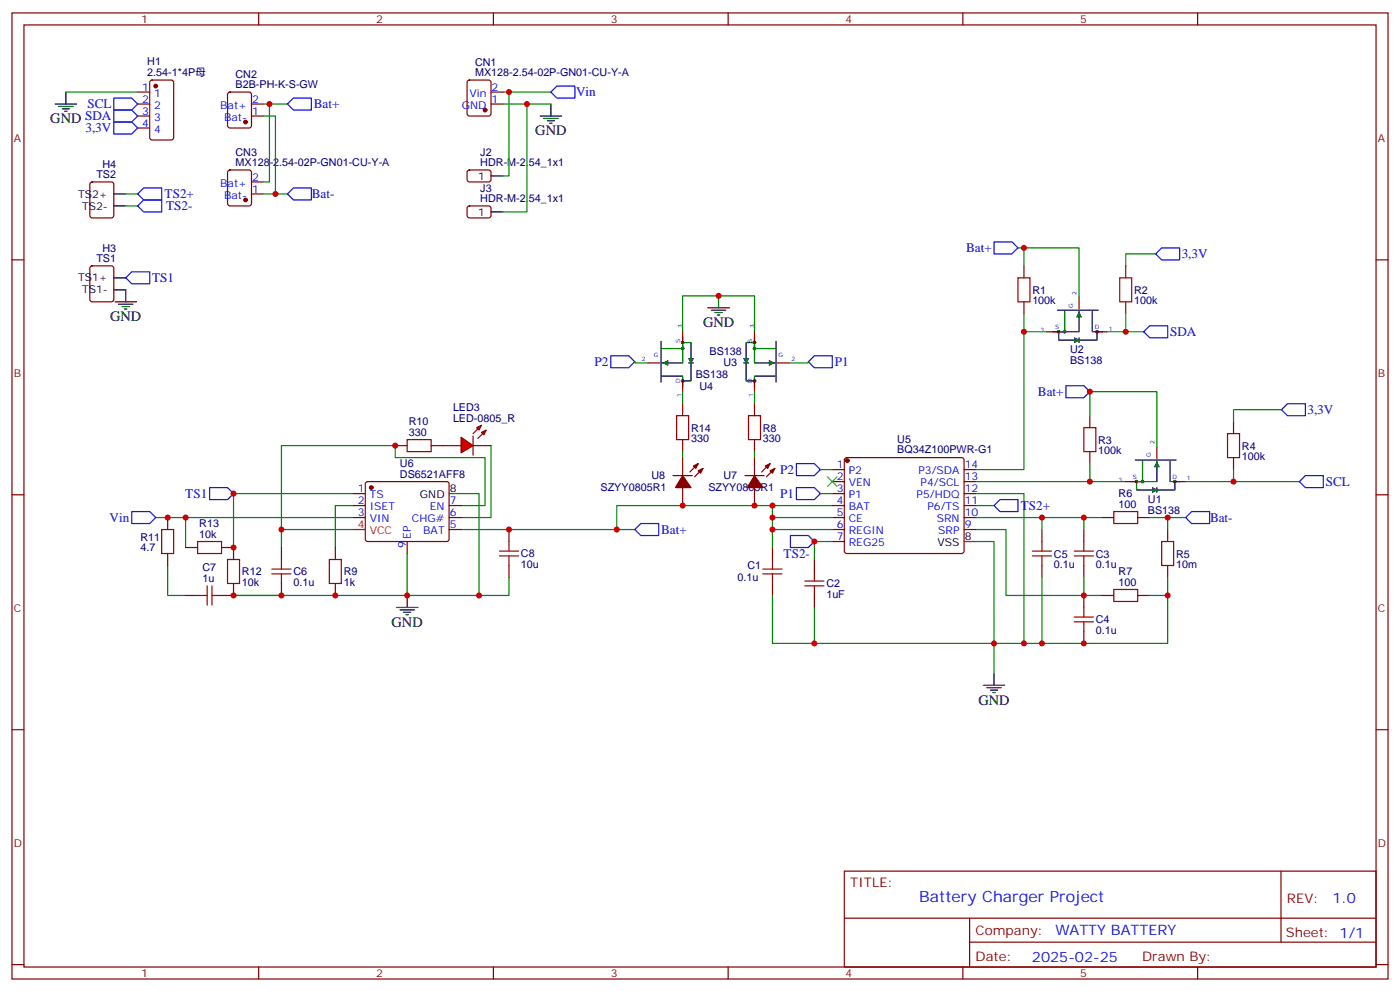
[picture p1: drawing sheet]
<svg xmlns="http://www.w3.org/2000/svg" width="412mm" height="292mm" viewBox="0 0 412 292" stroke-linecap="round" stroke-linejoin="round" font-family="sans-serif">
<g fill="none" stroke="#870000" stroke-width=".35">
<path d="M3.5 3.8h405.4v284.3h-405.4zM7.1 7.3h398.2v277.3h-398.2zM76.2 3.8v3.5M145.3 3.8v3.5M214.5 3.8v3.5M283.6 3.8v3.5M352.8 3.8v3.5M67.3 27.3l.4-.2h5.7l.6 .4 .1 9.5-.5 .6-5.9 .1-.6-.5-.1-9.4zM74.1 34.1h3.5M74.1 30.6h3.5M3.5 76.5h3.6M405.3 76.5h3.6"/>
<path d="M116.4 131.2h3.5M127 131.2h3.5M245.2 138.2h3.5M248.9 134.9l.5-.2h33.9l.5 .2 .2 .5v26.8l-.2 .5-.5 .2h-33.9l-.5-.2-.2-.5v-26.8zM284 138.2h3.5M3.5 145.6h3.6M49.4 152.3v3.6M104.1 145.3h3.5M104.1 148.8h3.5M104.1 152.3h3.5M107.8 142l.5-.3h23.3l.5 .3 .2 .5-.1 16.5-.6 .4-23.6-.1-.4-.6v-16.2zM119.9 159.4v3.5"/>
<path d="M132.3 148.8h3.5M132.3 152.3h3.5M132.3 155.9h3.5M149.9 155.9v3.5M245.2 141.7h3.5M245.2 145.3h3.5M245.2 148.8h3.5M245.2 152.3h3.5M245.2 155.9h3.5M245.2 159.4h3.5M284 141.7h3.5M284 145.3h3.5"/>
<path d="M284 148.8h3.5M284 152.3h3.5M284 155.9h3.5M344 155.9v3.5M405.3 145.6h3.6M49.4 162.9v3.5M54.7 161.1h3.5M54.7 175.3h3.5M65.3 161.1h3.5v3.6M68.8 171.7v3.6h-3.5M82.9 161.1v3.6M82.9 171.7v3.6"/>
<path d="M98.8 161.1v3.6M98.8 171.7v3.6M149.9 166.4v3.6M227.5 161.1v3.6M227.5 171.7v3.6M239.9 164.7v3.5M239.9 175.3v3.5M344 166.4v3.6M3.5 214.8h3.6M405.3 214.8h3.6M248.7 256.4h156.6v28.2h-156.6zM377.3 256.4v20.9"/>
<path d="M248.7 270.2h156.5M285.6 277.3h119.6M285.6 270.2v14.2M3.5 283.9h3.6M76.2 284.6v3.5M145.3 284.6v3.5M214.5 284.6v3.5M283.6 284.6v3.5M352.8 284.6v3.5M405.3 283.9h3.6"/>
</g>
<path d="M132.3 145.3h3.5M284 159.4h3.5M116.8 178.8h6.3M117.8 179.5h4.3M119.9 175.3v3.5M118.9 180.2h2.1M119.6 180.9h.7M292.8 198.2v3.5M289.6 201.7h6.4M290.7 202.4h4.2M291.7 203.1h2.2M292.5 203.8h.7" fill="none" stroke="#000" stroke-width=".35"/>
<g fill="none" stroke="#008700" stroke-width=".35">
<path d="M144.6 131.2v21.1h-8.8M45.9 152.3h58.2M54.7 152.3v8.8M104.1 145.3h-35.3v15.8M104.1 148.8h-5.3v12.3M104.1 155.9h-21.2v5.2M135.8 155.9h51.2M135.8 148.8h7.1v-14.1h-26.5v-3.5h-33.5v24.7M135.8 145.3h5.3v30h-21.2M245.2 148.8h-63.5v7.1M245.2 155.9h-17.7v5.2M287.5 145.3h14.1v44.1h-8.8v8.8"/>
<path d="M49.4 166.4v8.9h5.3M68.8 175.3h51.1M119.9 162.9v12.4M149.9 170v5.3h-8.8"/>
</g>
<g fill="none" stroke="#a10000" stroke-width=".35">
<path d="M119.9 129.4h7.1v3.5h-7.1zM47.6 155.9h3.6v7h-3.6zM58.2 159.4h7.1v3.5h-7.1zM149.9 159.4v2.8M342.2 159.4h3.5v7h-3.5zM58.2 175.3h2.8M61 172.4v5.7M62.4 175.3h2.9M62.4 172.4v5.7M67 164.7h3.6v7h-3.6zM80.1 168.9h5.6M80.1 167.5h5.6"/>
<path d="M82.9 164.7v2.8M82.9 168.9v2.8M97 164.7h3.5v7h-3.5zM147.1 162.2h5.7M147.1 163.6h5.7M149.9 163.6v2.8M224.7 168.9h5.7M224.7 167.5h5.7M227.5 164.7v2.8M227.5 168.9v2.8M237.1 172.4h5.6M237.1 171h5.6"/>
<path d="M239.9 168.2v2.8M239.9 172.4v2.9"/>
</g>
<g fill="#870000" stroke="#870000" stroke-width=".35">
<circle cx="249.6" cy="135.6" r=".53"/>
<circle cx="72.3" cy="35.9" r=".53"/>
<circle cx="109.4" cy="143.5" r=".53"/>
</g>
<path d="M243.8 140.3l2.8 2.9M246.6 140.3l-2.8 2.9" fill="none" stroke="#3c3" stroke-width=".35"/>
<path d="M104.1 155.9h3.5" fill="none" stroke="#f00" stroke-width=".35"/>
<g fill="#f00" stroke="#870000" stroke-width=".35">
<path d="M135.8 128.7l3.5 2.5-3.5 2.1z"/>
<path d="M139.3 128.3v5.7z"/>
</g>
<g fill="#870000" stroke="#870000" stroke-width=".35">
<path d="M139.3 127.6l1.5-1.4z"/>
<path d="M140.8 129l1.4-1.4z"/>
</g>
<g fill="#f00" stroke="#870000" stroke-width=".35">
<path d="M140.4 125.9l1.4-.7-.7 1.4z"/>
<path d="M141.8 127.3l1.4-.7-.7 1.4z"/>
</g>
<g fill="none" stroke="#870000" stroke-width=".35">
<path d="M40.6 30.6h3.5M40.6 27.1h3.5M40.6 34.1h3.5M40.6 37.7h3.5M44.3 23.8l.5-.2h5.6l.7 .4 .1 16.5-.5 .6-5.9 .1-.6-.5-.1-16.4zM137.8 23.8l.5-.2h5.6l.7 .4v9.4l-.4 .7h-5.9l-.7-.4v-9.4zM144.6 30.6h3.6M144.6 27.1h3.6M26.7 53.8l.5-.2h5.6l.7 .4v9.4l-.4 .7h-5.9l-.7-.4v-9.4zM67.3 50.2l.4-.2h5.7l.6 .5 .1 9.4-.5 .7h-5.9l-.6-.5-.1-9.4zM74.1 57.1h3.5M74.1 53.6h3.5"/>
<path d="M137.8 50.2l.5-.2 5.9 .1 .4 .6v2.4l-.7 .5-5.9-.1-.4-.7v-2.1zM26.7 78.5l.5-.3h5.6l.7 .5v9.4l-.4 .7h-5.9l-.7-.4v-9.4zM137.8 60.8l.5-.2 5.9 .1 .4 .6v2.4l-.7 .4h-5.9l-.4-.7v-2.1zM301.6 78.2v3.6M331.6 78.2v3.6M201.1 97.3v3.5M222.2 97.3v3.5M301.6 88.8v3.6M308.3 97.6h3.6M317.9 87.4v3.5M322.8 97.6h3.5M331.6 88.8v3.6"/>
<path d="M190.9 106.8h3.5M201.1 111.8v3.5M201.1 118.8v3.5M222.2 111.8v3.5M222.2 118.8v3.5M229 106.8h3.5M130.5 131.2h5.3M139.3 131.2h5.3M198.3 140h5.6M201.1 129.4v3.5M201.1 134.7v5.3M205.7 136.5l-2.5 2.4"/>
<path d="M207.1 137.9l-2.5 2.4M219.4 140h5.7M222.2 129.4v3.5M222.2 134.7v5.3M226.8 136.5l-2.4 2.4M228.2 137.9l-2.4 2.4M321 122.3v3.6M321 132.9v3.6M340.8 131.5v3.5M363.4 124.1v3.5M363.4 134.7v3.5M201.1 143.5v5.3"/>
<path d="M222.2 143.5v5.3M306.9 155.9v3.5M319.3 155.9v3.5M324.6 152.3h3.5M331.3 141.7h3.5M335.1 152.3h3.6M345.7 141.7h3.5M306.9 166.4v3.6M319.3 166.4v3.6M319.3 175.3v3.5M324.6 175.3h3.5M335.1 175.3h3.6"/>
<path d="M319.3 185.8v3.6"/>
</g>
<path d="M317.9 91.7l.8 1.7h-1.7zM195.1 106.8l1.7-.9v1.8zM202.7 105.4h1.7l-.8 1.8zM218.9 105.4h1.8l-.9 1.8zM226.5 105.9l1.7 .9-1.7 .9zM316.4 99.2l1.8 .9-1.8 .9zM340.8 135.7l.9 1.8h-1.8zM339.4 143.3l1.7 .9-1.7 .9z" fill="#000"/>
<g fill="none" stroke="#000" stroke-width=".35">
<path d="M16.2 30.6h6.4M17.3 31.3h4.2M18.3 32h2.2M19 32.7h.8M19.4 27.1v3.5M159.1 34.1h6.4M160.2 34.9h4.2M161.2 35.6h2.1M161.9 36.3h.7M162.3 30.6v3.5M33.5 57.1h3.5M144.6 51.8h3.6"/>
<path d="M33.5 60.6h3.5M144.6 62.4h3.6M33.5 81.8h3.5M33.5 85.3h3.5v3.5M33.9 88.8h6.3M34.9 89.5h4.3M36 90.2h2.1M36.7 90.9h.7M201.1 99.1v3.5h-6M208.5 90.6h6.3M209.5 91.3h4.3M210.6 92h2.1"/>
<path d="M211.3 92.7h.7M211.7 87.1v3.5M222.2 99.1v3.5h6M311.5 91.3h12M313.6 91.7v5.9h-3.5M317.9 91.7v5.9h-5.3M317.9 99.4v1.4M321.7 91.7v5.9h3.2M323.1 97.6v2.5h-11.2v-2.1M194.7 100.5v12M195.1 110.7h6v3.2M201.1 101.5v5.3h-6"/>
<path d="M201.4 100.8h2.2v11.3h-2.5M202.8 106.8h1.5M219.1 106.8h1.4M221.9 100.8h-2.1v11.3h2.4M222.2 101.5v5.3h6M228.2 110.7h-6v3.2M228.6 100.5v12M334.4 135.4h12M336.5 135.7v6h-3.5M340.8 135.7v6h-5.3M344.7 135.7v6h3.1M340.8 143.5v1.4"/>
<path d="M346.1 141.7v2.5h-11.3v-2.1"/>
<circle cx="311.9" cy="97.6" r=".35"/>
<circle cx="313.6" cy="97.6" r=".35"/>
<circle cx="323.1" cy="97.6" r=".35"/>
<circle cx="201.1" cy="112.1" r=".35"/>
<circle cx="201.1" cy="100.8" r=".35"/>
<circle cx="201.1" cy="102.6" r=".35"/>
<circle cx="222.3" cy="112.1" r=".35"/>
<circle cx="222.3" cy="102.6" r=".35"/>
<circle cx="222.3" cy="100.8" r=".35"/>
<circle cx="334.8" cy="141.7" r=".35"/>
<circle cx="336.6" cy="141.7" r=".35"/>
<circle cx="346.1" cy="141.7" r=".35"/>
</g>
<g fill="none" stroke="#a10000" stroke-width=".35">
<path d="M299.9 81.8h3.5v7h-3.5zM329.8 81.8h3.6v7h-3.6zM199.3 122.3h3.5v7.1h-3.5zM220.5 122.3h3.5v7.1h-3.5zM319.3 125.9h3.5v7h-3.5zM361.6 127.6h3.5v7.1h-3.5zM306.9 159.4v2.8M319.3 159.4v2.8M328.1 150.6h7v3.5h-7zM304.1 163.6h5.6M304.1 162.2h5.6M306.9 163.6v2.8"/>
<path d="M316.4 163.6h5.7M316.4 162.2h5.7M319.3 163.6v2.8M319.3 178.8v2.8M328.1 173.5h7v3.5h-7zM316.4 183h5.7M316.4 181.6h5.7M319.3 183v2.8"/>
</g>
<g fill="none" stroke="#008700" stroke-width=".35">
<path d="M19.4 27.1h21.2M77.6 30.6h1.8v23h-1.8M77.6 34.1h3.5v23h-3.5M79.4 30.6h5.3M148.2 30.6h14.1M148.2 27.1h14.1M149.9 27.1v24.7h-1.7M155.2 30.6v31.8h-7M37 57.1h3.6M81.1 57.1h3.6M37 60.6h3.6M299.9 73h1.7"/>
<path d="M301.6 78.2v-5.2h16.3v14.4M340.4 74.7h-8.8v3.5M201.1 97.3v-10.2h21.1v10.2M301.6 92.4v5.2M308.3 97.6h-6.7v40.6h-14.1M326.3 97.6h10.6M331.6 92.4v5.2M187 106.5v.3h3.9M201.1 115.3v3.5M222.2 115.3v3.5M238.1 106.5v.3h-5.6M201.1 132.9v1.8"/>
<path d="M222.2 132.9v1.8M241.7 138.2h3.5M321 122.3v-7h19.8v16.2M321 136.5v5.2M363.4 138.2v3.5M377.5 120.6h-14.1v3.5M227.5 152.3h17.7M227.5 148.8v7.1M241.7 145.3h3.5M245.2 159.4h-5.3v5.3M287.5 159.4h5.3v30h-65.3v-14.1M287.5 155.9h8.8v19.4h28.3"/>
<path d="M287.5 141.7h43.8M287.5 152.3h37.1M287.5 148.8h5.3M306.9 152.3v3.6M319.3 152.3v3.6M338.7 152.3h5.3v3.6M344 152.3h5.2M349.2 141.7h33.6M239.9 178.8v10.6M306.9 170v19.4M319.3 170v5.3M338.7 175.3h5.3"/>
<path d="M344 170v19.4h-42.4"/>
</g>
<g fill="none" stroke="#00f" stroke-width=".35">
<path d="M33.5 35.9h5.3l1.8 1.8-1.8 1.7h-5.3zM33.5 32.4h5.3l1.8 1.7-1.8 1.8h-5.3zM33.5 28.9h5.3l1.8 1.7-1.8 1.8h-5.3zM84.7 30.6l1.7-1.7h5.3v3.5h-5.3zM162.3 27.1l1.7-1.8h5.3v3.6h-5.3zM42.3 55.3h5.3v3.5h-5.3l-1.7-1.7zM42.3 58.8h5.3v3.6h-5.3l-1.7-1.8zM86.4 55.3h5.3v3.5h-5.3l-1.7-1.7zM292.8 71.2h5.3l1.8 1.8-1.8 1.7h-5.3zM340.4 74.7l1.8-1.7h5.3v3.5h-5.3zM38.8 80h5.3v3.5h-5.3l-1.8-1.7zM338.7 95.9h5.3v3.5h-5.3l-1.8-1.8z"/>
<path d="M179.9 104.7h5.3l1.8 1.8-1.8 1.7h-5.3zM238.1 106.5l1.8-1.8h5.3v3.5h-5.3zM314 113.5h5.3l1.7 1.8-1.7 1.8h-5.3zM234.6 136.5h5.3l1.8 1.7-1.8 1.8h-5.3zM377.5 120.6l1.7-1.8h5.3v3.5h-5.3zM384.5 140h5.3v3.5h-5.3l-1.7-1.8zM38.8 150.6h5.3l1.8 1.7-1.8 1.8h-5.3zM61.7 143.5h5.3l1.8 1.8-1.8 1.7h-5.3zM187 155.9l1.7-1.8h5.3v3.5h-5.3zM232.8 157.6h5.3l1.8 1.8-1.8 1.7h-5.3zM234.6 143.5h5.3l1.8 1.8-1.8 1.7h-5.3zM294.6 147h5.3v3.6h-5.3l-1.8-1.8z"/>
<path d="M351 150.6h5.3v3.5h-5.3l-1.8-1.8z"/>
</g>
<g fill="#870000" stroke="#870000" stroke-width=".35">
<path d="M222.2 140l2.5 3.5h-4.6z"/>
<path d="M226.8 138.6l1.4-.7-.7 1.4z"/>
<path d="M225.4 137.2l1.4-.7-.7 1.4z"/>
<path d="M201.1 140l2.5 3.5h-4.6z"/>
<path d="M205.7 138.6l1.4-.7-.7 1.4z"/>
<path d="M204.3 137.2l1.4-.7-.7 1.4z"/>
<circle cx="72.3" cy="58.8" r=".53"/>
<circle cx="142.9" cy="32.4" r=".53"/>
<circle cx="45.9" cy="25.3" r=".53"/>
</g>
<g fill="#c00">
<circle cx="68.8" cy="161.1" r=".88"/>
<circle cx="54.7" cy="152.3" r=".88"/>
<circle cx="68.8" cy="175.3" r=".88"/>
<circle cx="149.9" cy="155.9" r=".88"/>
<circle cx="141.1" cy="175.3" r=".88"/>
<circle cx="82.9" cy="175.3" r=".88"/>
<circle cx="49.4" cy="152.3" r=".88"/>
<circle cx="116.4" cy="131.2" r=".88"/>
<circle cx="82.9" cy="155.9" r=".88"/>
<circle cx="98.8" cy="175.3" r=".88"/>
<circle cx="119.9" cy="175.3" r=".88"/>
<circle cx="363.4" cy="141.7" r=".88"/>
<circle cx="321" cy="141.7" r=".88"/>
<circle cx="331.6" cy="97.6" r=".88"/>
<circle cx="301.6" cy="97.6" r=".88"/>
<circle cx="321" cy="115.3" r=".88"/>
<circle cx="79.4" cy="30.6" r=".88"/>
<circle cx="301.6" cy="73" r=".88"/>
<circle cx="68.8" cy="145.3" r=".88"/>
<circle cx="344" cy="152.3" r=".88"/>
<circle cx="155.2" cy="30.6" r=".88"/>
<circle cx="149.9" cy="27.1" r=".88"/>
<circle cx="227.5" cy="148.8" r=".88"/>
<circle cx="227.5" cy="155.9" r=".88"/>
<circle cx="239.9" cy="189.4" r=".88"/>
<circle cx="227.5" cy="152.3" r=".88"/>
<circle cx="344" cy="175.3" r=".88"/>
<circle cx="239.9" cy="159.4" r=".88"/>
<circle cx="222.3" cy="148.8" r=".88"/>
<circle cx="201.1" cy="148.8" r=".88"/>
<circle cx="319.3" cy="152.3" r=".88"/>
<circle cx="319.3" cy="175.3" r=".88"/>
<circle cx="319.3" cy="189.4" r=".88"/>
<circle cx="292.8" cy="189.4" r=".88"/>
<circle cx="181.7" cy="155.9" r=".88"/>
<circle cx="81.1" cy="57.1" r=".88"/>
<circle cx="306.9" cy="152.3" r=".88"/>
<circle cx="301.6" cy="189.4" r=".88"/>
<circle cx="306.9" cy="189.4" r=".88"/>
<circle cx="211.7" cy="87.1" r=".88"/>
</g>
<text font-size="4.6" fill="#00f" x="270.8" y="265.4">Battery Charger Project</text>
<g font-size="4.2">
<text x="14.8" y="36.3">GND SDA</text>
<text x="157.7" y="39.8">GND</text>
<text x="32.5" y="94.5">GND</text>
<text x="207.1" y="96.2">GND</text>
<text x="115.4" y="184.4">GND</text>
<text x="288.2" y="207.4">GND</text>
</g>
<g font-size="4.2" fill="#00f">
<text x="392.5" y="265.7">1.0</text>
<text x="310.9" y="275.2">WATTY BATTERY</text>
<text x="304" y="283">2025-02-25</text>
</g>
<g font-size="3.9" fill="#00f">
<text x="169.7" y="28.4">Vin</text>
<text x="25.7" y="31.9">SCL</text>
<text x="92.4" y="31.8">Bat+</text>
<text x="25.2" y="38.9">3,3V</text>
<text x="48.5" y="58.4">TS2+</text>
<text x="91.9" y="58.4">Bat-</text>
<text x="49" y="61.9">TS2-</text>
<text x="284.6" y="74.1">Bat+</text>
<text x="348.1" y="76">3,3V</text>
<text x="44.8" y="83">TS1</text>
<text x="344.7" y="98.9">SDA</text>
<text x="175.1" y="107.7">P2</text>
<text x="245.9" y="107.8">P1</text>
<text x="305.7" y="116.5">Bat+</text>
<text x="385.1" y="121.9">3,3V</text>
<text x="229.8" y="139.5">P2</text>
<text x="390.5" y="143">SCL</text>
<text x="54.6" y="146.5">TS1</text>
<text x="229.8" y="146.5">P1</text>
<text x="32.3" y="153.5">Vin</text>
<text x="300.7" y="150.1">TS2+</text>
<text x="356.4" y="153.6">Bat-</text>
<text x="194.7" y="157.3">Bat+</text>
<text x="230.8" y="164.2">TS2-</text>
</g>
<g font-size="3.9" fill="#800">
<text x="250.5" y="261">TITLE:</text>
<text x="379.1" y="265.7">REV:</text>
<text x="287.4" y="275.2">Company:</text>
<text x="378.7" y="275.8">Sheet: 1/1</text>
<text x="287.4" y="282.9">Date:</text>
<text x="336.4" y="282.9">Drawn By:</text>
</g>
<g font-size="3.2" fill="#800">
<text x="41.6" y="6.8">1</text>
<text x="110.8" y="6.8">2</text>
<text x="179.9" y="6.8">3</text>
<text x="249.1" y="6.8">4</text>
<text x="318.2" y="6.8">5</text>
<text x="4.1" y="41.9">A</text>
<text x="405.9" y="41.9">A</text>
<text x="4.1" y="111.1">B</text>
<text x="405.9" y="111.1">B</text>
<text x="4.1" y="180.2">C</text>
<text x="405.9" y="180.2">C</text>
<text x="4.1" y="249.3">D</text>
<text x="405.9" y="249.3">D</text>
<text x="41.6" y="287.6">1</text>
<text x="110.8" y="287.6">2</text>
<text x="179.9" y="287.6">3</text>
<text x="249.1" y="287.6">4</text>
<text x="318.2" y="287.6">5</text>
</g>
<g font-size="3.2" fill="#000080">
<text x="43.4" y="22.3">2.54-1*4P母</text>
<text x="43.4" y="19.2">H1</text>
<text x="69.4" y="22.9">CN2</text>
<text x="139.9" y="22.5">MX128-2.54-02P-GN01-CU-Y-A</text>
<text x="139.9" y="19.3">CN1</text>
<text x="69.4" y="26">B2B-PH-K-S-GW</text>
<text x="69.4" y="45.8">CN3</text>
<text x="141.5" y="45.8">J2</text>
<text x="28.4" y="52.5">TS2</text>
<text x="30.2" y="49.4">H4</text>
<text x="69.4" y="49">MX128-2.54-02P-GN01-CU-Y-A</text>
<text x="141.5" y="49">HDR-M-2.54_1x1</text>
<text x="141.5" y="59.5">HDR-M-2.54_1x1</text>
<text x="141.5" y="56.4">J3</text>
<text x="28.4" y="77.2">TS1</text>
<text x="30.2" y="74">H3</text>
<text x="304.1" y="89.6">100k</text>
<text x="304.1" y="86.5">R1</text>
<text x="334.1" y="89.6">100k</text>
<text x="334.1" y="86.5">R2</text>
<text x="209" y="104.4">BS138</text>
<text x="213.1" y="107.8">U3</text>
<text x="315.2" y="107.1">BS138</text>
<text x="315.2" y="104">U2</text>
<text x="205" y="111.3">BS138</text>
<text x="206" y="114.9">U4</text>
<text x="120.4" y="125.2">R10</text>
<text x="133.4" y="124.1">LED-0805_R</text>
<text x="133.4" y="120.9">LED3</text>
<text x="120.4" y="128.3">330</text>
<text x="203.6" y="130.2">330</text>
<text x="203.6" y="127">R14</text>
<text x="224.7" y="130.2">330</text>
<text x="224.7" y="127">R8</text>
<text x="264.3" y="130.3">U5</text>
<text x="323.5" y="130.6">R3</text>
<text x="117.8" y="137.4">U6</text>
<text x="264.3" y="133.4">BQ34Z100PWR-G1</text>
<text x="323.5" y="133.7">100k</text>
<text x="365.8" y="135.4">100k</text>
<text x="365.8" y="132.3">R4</text>
<text x="117.8" y="140.6">DS6521AFF8</text>
<text x="191.9" y="141.1">U8</text>
<text x="213.1" y="141.1">U7</text>
<text x="176.9" y="144.6">SZYY0805R1</text>
<text x="208.7" y="144.6">SZYY0805R1</text>
<text x="329.5" y="149.5">100</text>
<text x="329.5" y="146.4">R6</text>
<text x="338.1" y="148.1">U1</text>
<text x="58.7" y="155.2">R13</text>
<text x="338.1" y="151.2">BS138</text>
<text x="41.3" y="159.1">R11</text>
<text x="58.7" y="158.3">10k</text>
<text x="41.3" y="162.3">4.7</text>
<text x="153.5" y="167.2">10u</text>
<text x="153.5" y="164">C8</text>
<text x="220.1" y="167.6">C1</text>
<text x="310.4" y="167.2">0.1u</text>
<text x="310.4" y="164.1">C5</text>
<text x="322.8" y="167.2">0.1u</text>
<text x="322.8" y="164.1">C3</text>
<text x="346.4" y="167.2">10m</text>
<text x="346.4" y="164.1">R5</text>
<text x="59.6" y="171.4">1u</text>
<text x="59.6" y="168.2">C7</text>
<text x="71.3" y="172.5">10k</text>
<text x="71.3" y="169.4">R12</text>
<text x="86.4" y="172.5">0.1u</text>
<text x="86.4" y="169.3">C6</text>
<text x="101.2" y="172.5">1k</text>
<text x="101.2" y="169.4">R9</text>
<text x="217.3" y="171.1">0.1u</text>
<text x="243.4" y="172.9">C2</text>
<text x="329.5" y="172.4">100</text>
<text x="329.5" y="169.3">R7</text>
<text x="243.4" y="176">1uF</text>
<text x="322.8" y="183.5">C4</text>
<text x="322.8" y="186.6">0.1u</text>
</g>
<g font-size="3.2" fill="#00f">
<text x="41.9" y="26.7">1</text>
<text x="45.4" y="28.5">1</text>
<text x="138.3" y="28.5">Vin</text>
<text x="144.8" y="26.7">2</text>
<text x="41.9" y="30.3">2</text>
<text x="41.9" y="33.8">3</text>
<text x="45.4" y="32">2</text>
<text x="45.4" y="35.6">3</text>
<text x="64.9" y="32">Bat+</text>
<text x="66" y="35.6">Bat-</text>
<text x="74.3" y="33.8">1</text>
<text x="74.3" y="30.3">2</text>
<text x="136.1" y="32">GND</text>
<text x="144.8" y="30.3">1</text>
<text x="41.9" y="37.3">4</text>
<text x="45.4" y="39.1">4</text>
<text x="74.3" y="53.2">2</text>
<text x="64.9" y="55">Bat+</text>
<text x="66" y="58.5">Bat-</text>
<text x="74.3" y="56.7">1</text>
<text x="246.5" y="137.9">1</text>
<text x="284.2" y="137.9">14</text>
<text x="246.5" y="141.4">2</text>
<text x="250" y="139.6">P2</text>
<text x="250" y="143.2">VEN</text>
<text x="270.5" y="139.6">P3/SDA</text>
<text x="271.2" y="143.2">P4/SCL</text>
<text x="284.2" y="141.4">13</text>
<text x="105.4" y="144.9">1</text>
<text x="105.4" y="148.4">2</text>
<text x="108.9" y="146.7">TS</text>
<text x="132.5" y="148.4">7</text>
<text x="246.5" y="144.9">3</text>
<text x="246.5" y="148.4">4</text>
<text x="250" y="146.7">P1</text>
<text x="270" y="146.7">P5/HDQ</text>
<text x="284.2" y="148.4">11</text>
<text x="284.2" y="144.9">12</text>
<text x="105.4" y="152">3</text>
<text x="108.9" y="150.2">ISET</text>
<text x="108.9" y="153.7">VIN</text>
<text x="121.3" y="153.7">CHG#</text>
<text x="126.6" y="150.2">EN</text>
<text x="132.5" y="155.5">5</text>
<text x="132.5" y="152">6</text>
<text x="246.5" y="152">5</text>
<text x="246.5" y="155.5">6</text>
<text x="250" y="150.2">BAT</text>
<text x="250" y="153.7">CE</text>
<text x="273.2" y="150.2">P6/TS</text>
<text x="275.9" y="153.7">SRN</text>
<text x="284.2" y="155.5">9</text>
<text x="284.2" y="152">10</text>
<text x="119.6" y="161.4" transform="rotate(-90 119.6 161.4)">9</text>
<text x="121" y="158.7" transform="rotate(-90 121 158.7)">EP</text>
<text x="124.7" y="157.3">BAT</text>
<text x="246.5" y="159">7</text>
<text x="250" y="157.3">REGIN</text>
<text x="250" y="160.8">REG25</text>
<text x="276.4" y="157.3">SRP</text>
</g>
<g font-size="3.2">
<text x="140.9" y="52.8">1</text>
<text x="23" y="58.1">TS2+</text>
<text x="24.2" y="61.7">TS2-</text>
<text x="140.9" y="63.4">1</text>
<text x="23" y="82.8">TS1+</text>
<text x="24.2" y="86.4">TS1-</text>
<text x="123.7" y="146.7">GND</text>
<text x="132.5" y="144.9">8</text>
<text x="276.2" y="160.8">VSS</text>
<text x="284.2" y="159">8</text>
</g>
<g font-size="3.2" fill="#f00">
<text x="105.4" y="155.5">4</text>
<text x="108.9" y="157.3">VCC</text>
</g>
<g font-size="1.8" fill="#00f">
<text x="317.1" y="86.7" transform="rotate(-90 317.1 86.7)">2</text>
<text x="316.1" y="90.5" transform="rotate(-90 316.1 90.5)">G</text>
<text x="200.4" y="101" transform="rotate(-90 200.4 101)">S</text>
<text x="201.1" y="96.6" transform="rotate(-90 201.1 96.6)">3</text>
<text x="221.5" y="101" transform="rotate(-90 221.5 101)">S</text>
<text x="222.2" y="96.6" transform="rotate(-90 222.2 96.6)">3</text>
<text x="306.5" y="97.6">3</text>
<text x="310.8" y="96.9">S</text>
<text x="322.5" y="96.9">D</text>
<text x="326.7" y="97.3">1</text>
<text x="189" y="106.1">2</text>
<text x="192.6" y="105.1">G</text>
<text x="229.4" y="105.1">G</text>
<text x="233.2" y="106.1">2</text>
<text x="200.4" y="112.8" transform="rotate(-90 200.4 112.8)">D</text>
<text x="221.5" y="112.8" transform="rotate(-90 221.5 112.8)">D</text>
<text x="200.7" y="116.8" transform="rotate(-90 200.7 116.8)">1</text>
<text x="221.9" y="116.8" transform="rotate(-90 221.9 116.8)">1</text>
<text x="340.1" y="130.8" transform="rotate(-90 340.1 130.8)">2</text>
<text x="339" y="134.6" transform="rotate(-90 339 134.6)">G</text>
<text x="329.4" y="141.7">3</text>
<text x="333.7" y="141">S</text>
<text x="345.4" y="141">D</text>
<text x="349.6" y="141.4">1</text>
</g>
</svg>
